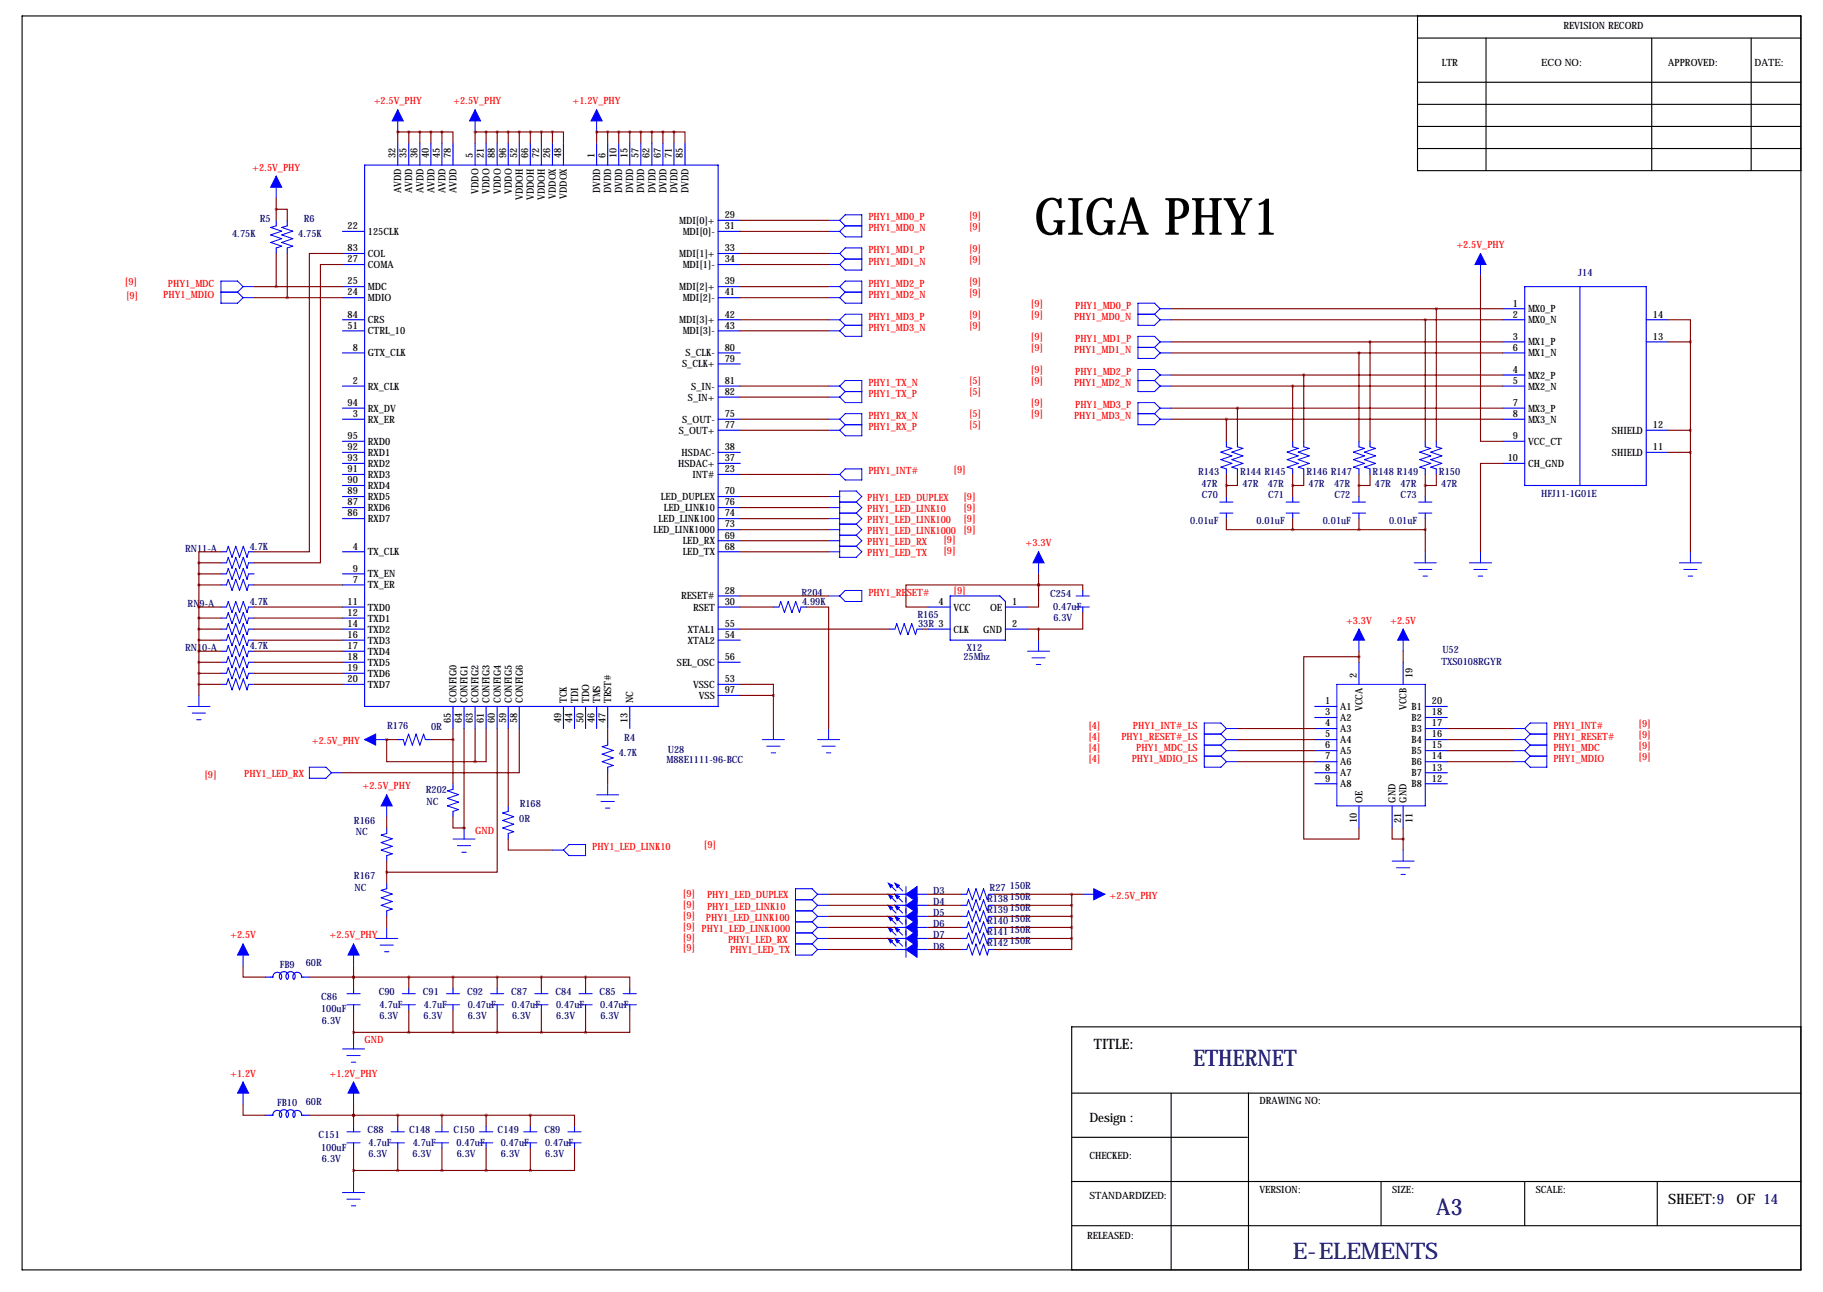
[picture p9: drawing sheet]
<svg xmlns="http://www.w3.org/2000/svg" width="419mm" height="297mm" viewBox="0 0 419 297" stroke-linecap="round" stroke-linejoin="round" font-family="sans-serif">
<g fill="none" stroke="#000" stroke-width=".25">
<path d="M5.1 3.7h408.9v288.3h-408.9zM325.9 18.9h88.1M325.9 3.7v35.5h88.1M325.9 8.7h88.1M341.6 8.7v30.5M379.7 8.7v30.5M402.6 8.7v30.5M325.9 34.1h88.1M325.9 29.1h88.1M325.9 24h88.1M414 236.1h-167.6v55.9M246.4 251.3h167.6"/>
<path d="M269.2 251.3v40.7M287 251.3v40.4M246.4 271.6h167.6M246.4 261.5h40.4M317.5 271.6v10.2M350.5 271.6v10.2M381 271.6v10.2M246.4 281.8h167.6"/>
</g>
<g fill="none" stroke="#00f" stroke-width=".25">
<path d="M83.8 38h81.3v124.4h-81.3zM91.4 32.9v5.1M94 32.9v5.1M96.5 32.9v5.1M99.1 32.9v5.1M101.6 32.9v5.1M104.1 32.9v5.1M109.2 32.9v5.1M111.8 32.9v5.1M114.3 32.9v5.1M116.8 32.9v5.1M119.4 32.9v5.1"/>
<path d="M121.9 32.9v5.1M124.5 32.9v5.1M127 32.9v5.1M129.5 32.9v5.1M137.2 32.9v5.1M139.7 32.9v5.1M142.2 32.9v5.1M144.8 32.9v5.1M147.3 32.9v5.1M149.9 32.9v5.1M152.4 32.9v5.1M154.9 32.9v5.1"/>
<path d="M157.5 32.9v5.1M63.5 50.7v1.2M63.5 57v1.3M66 50.7v1.2M66 57v1.3M78.7 53.2h5.1M78.7 58.3h5.1M165.1 53.2h5.1M165.1 58.3h5.1M165.1 50.7h5.1M78.7 60.8h5.1M78.7 73.5h5.1"/>
<path d="M78.7 76.1h5.1M78.7 65.9h5.1M78.7 68.4h5.1M165.1 60.8h5.1M165.1 73.5h5.1M165.1 76.1h5.1M165.1 65.9h5.1M165.1 68.4h5.1M345.4 73.5h5.1M345.4 71h5.1M345.4 78.6h5.1M350.5 65.9h28v45.7h-28z"/>
<path d="M363.2 65.9v45.7M378.5 73.5h5M378.5 78.6h5M78.7 81.1h5.1M78.7 88.8h5.1M78.7 93.8h5.1M78.7 96.4h5.1M165.1 81.1h5.1M165.1 88.8h5.1M165.1 96.4h5.1M165.1 83.7h5.1M165.1 91.3h5.1"/>
<path d="M165.1 98.9h5.1M345.4 81.1h5.1M345.4 88.8h5.1M345.4 93.8h5.1M345.4 96.4h5.1M345.4 86.2h5.1M378.5 98.9h5M78.7 104h5.1M78.7 106.5h5.1M78.7 109.1h5.1M78.7 114.2h5.1M78.7 116.7h5.1"/>
<path d="M78.7 119.2h5.1M78.7 101.5h5.1M78.7 111.6h5.1M165.1 104h5.1M165.1 106.5h5.1M165.1 109.1h5.1M165.1 114.2h5.1M165.1 116.7h5.1M165.1 119.2h5.1M281.9 101.5v1.2M281.9 107.8v1.3M281.9 114.2v1.2"/>
<path d="M281.9 118v1.2M284.5 101.5v1.2M284.5 107.8v1.3M297.2 101.5v1.2M297.2 107.8v1.3M297.2 114.2v1.2M297.2 118v1.2M299.7 101.5v1.2M299.7 107.8v1.3M312.4 101.5v1.2M312.4 107.8v1.3M312.4 114.2v1.2"/>
<path d="M312.4 118v1.2M315 101.5v1.2M315 107.8v1.3M327.7 101.5v1.2M327.7 107.8v1.3M327.7 114.2v1.2M327.7 118v1.2M330.2 101.5v1.2M330.2 107.8v1.3M345.4 106.5h5.1M345.4 101.5h5.1M378.5 104h5"/>
<path d="M50.8 126.9h1.3M50.8 139.6h1.3M50.8 131.9h1.3M50.8 134.5h1.3M50.8 129.4h1.3M57.1 126.9h1.3M57.1 139.6h1.3M57.1 131.9h1.3M57.1 134.5h1.3M57.1 129.4h1.3M78.7 126.9h5.1M78.7 139.6h5.1"/>
<path d="M78.7 131.9h5.1M78.7 134.5h5.1M165.1 121.8h5.1M165.1 124.3h5.1M165.1 126.9h5.1M165.1 137h5.1M165.1 139.6h5.1M177.8 139.6h1.3M184.1 139.6h1.3M213.4 139.6h5M218.4 137h11.5l1.2 1.3v8.9h-12.7zM231.1 139.6h5.1"/>
<path d="M248.9 135.7v1.3M248.9 139.6v1.2M50.8 152.3h1.3M50.8 142.1h1.3M50.8 144.6h1.3M50.8 147.2h1.3M50.8 149.7h1.3M50.8 154.8h1.3M50.8 157.3h1.3M57.1 152.3h1.3M57.1 142.1h1.3M57.1 144.6h1.3"/>
<path d="M57.1 147.2h1.3M57.1 149.7h1.3M57.1 154.8h1.3M57.1 157.3h1.3M78.7 152.3h5.1M78.7 142.1h5.1M78.7 144.6h5.1M78.7 147.2h5.1M78.7 149.7h5.1M78.7 154.8h5.1M78.7 157.3h5.1M165.1 152.3h5.1"/>
<path d="M165.1 144.6h5.1M165.1 147.2h5.1M165.1 157.3h5.1M165.1 159.9h5.1M204.5 144.6h1.2M210.8 144.6h1.3M213.4 144.6h5M231.1 144.6h5.1M312.4 152.3v5M322.6 152.3v5M91.4 170h1.3M97.8 170h1.3"/>
<path d="M104.1 162.4v5.1M106.7 162.4v5.1M109.2 162.4v5.1M111.8 162.4v5.1M114.3 162.4v5.1M116.8 162.4v5.1M119.4 162.4v5.1M129.5 162.4v5.1M132.1 162.4v5.1M134.6 162.4v5.1M137.2 162.4v5.1M139.7 162.4v5.1"/>
<path d="M139.7 170v1.3M139.7 176.4v1.3M144.8 162.4v5.1M302.3 162.4h5M302.3 165h5M302.3 167.5h5M302.3 170h5M302.3 172.6h5M302.3 175.1h5M302.3 177.7h5M327.7 162.4h5M327.7 165h5"/>
<path d="M327.7 167.5h5M327.7 170h5M327.7 172.6h5M327.7 175.1h5M327.7 177.7h5M88.9 190.4v1.2M88.9 196.7v1.3M104.1 180.2v1.3M104.1 186.5v1.3M116.8 185.3v1.2M116.8 191.6v1.3M302.3 180.2h5"/>
<path d="M312.4 185.3v5.1M320 185.3v5.1M322.6 185.3v5.1M327.7 180.2h5M88.9 203.1v1.2M88.9 209.4v1.3M205.7 205.6h2.6M205.7 208.1h2.6M205.7 210.7h2.6M205.7 213.2h2.6M205.7 215.8h2.6M205.7 218.3h2.6"/>
<path d="M210.8 205.6h2.6M210.8 208.1h2.6M210.8 210.7h2.6M210.8 213.2h2.6M210.8 215.8h2.6M210.8 218.3h2.6M221 205.6h1.2M221 208.1h1.2M221 210.7h1.2M221 213.2h1.2M221 215.8h1.2M221 218.3h1.2"/>
<path d="M227.3 205.6h1.3M227.3 208.1h1.3M227.3 210.7h1.3M227.3 213.2h1.3M227.3 215.8h1.3M227.3 218.3h1.3M61 224.6l1.7 .1a1.02 1.02 0 0 1 1.3-1.1 1.02 1.02 0 0 1 .6 1.6M64.5 225.2a1.07 1.07 0 0 1 0-1.5 1.07 1.07 0 0 1 1.5 0 1.07 1.07 0 0 1 .1 1.5 1.06 1.06 0 0 1 0-1.5 1.06 1.06 0 0 1 1.5 0 1.06 1.06 0 0 1 0 1.5M71.1 224.6l-1.8 .1a1.02 1.02 0 0 0-1.3-1.1 1.02 1.02 0 0 0-.5 1.6M81.3 227.2v1.3M81.3 231v1.3M94 227.2v1.3"/>
<path d="M94 231v1.3M104.1 227.2v1.3M104.1 231v1.3M114.3 227.2v1.3M114.3 231v1.3M124.5 227.2v1.3M124.5 231v1.3M134.6 227.2v1.3M134.6 231v1.3M144.8 227.2v1.3M144.8 231v1.3M61 256.4h1.7a1.02 1.02 0 0 1 1.3-1.1 1.02 1.02 0 0 1 .6 1.6"/>
<path d="M64.5 256.9a1.07 1.07 0 0 1 0-1.5 1.07 1.07 0 0 1 1.5 0 1.07 1.07 0 0 1 .1 1.5 1.06 1.06 0 0 1 0-1.5 1.06 1.06 0 0 1 1.5 0 1.06 1.06 0 0 1 0 1.5M71.1 256.4h-1.8a1.02 1.02 0 0 0-1.3-1.1 1.02 1.02 0 0 0-.5 1.6M81.3 258.9v1.3M91.4 258.9v1.3M101.6 258.9v1.3M111.8 258.9v1.3M121.9 258.9v1.3M132.1 258.9v1.3M81.3 262.7v1.3M91.4 262.7v1.3M101.6 262.7v1.3M111.8 262.7v1.3"/>
<path d="M121.9 262.7v1.3M132.1 262.7v1.3"/>
</g>
<g fill="none" stroke="#00f" stroke-width=".23">
<path d="M91.4 25.3v5M109.2 25.3v5M137.2 25.3v5M63.5 51.9l-1.3 .4 2.6 .8-2.6 .9 2.6 .9-2.6 .8 2.6 .9-1.3 .4M63.5 40.5v5.1M66 51.9l-1.2 .4 2.5 .8-2.5 .9 2.5 .9-2.5 .8 2.5 .9-1.3 .4M190.5 53.2h2.5M190.5 50.7h2.5M190.5 58.3h2.5M193 50.7l1.3-1.3h3.8v5.1h-3.8l-1.3-1.3M193 58.3l1.3-1.3h3.8v5.1h-3.8l-1.3-1.3M193 50.7l1.3 1.2"/>
<path d="M193 58.3l1.3 1.2M194.3 51.9h3.8M194.3 51.9l-1.3 1.3M194.3 59.5h3.8M194.3 59.5l-1.3 1.3M340.4 58.3v5.1M50.8 67.2h3.8M54.6 67.2l1.3 1.2M55.9 65.9h2.5M55.9 65.9l-1.3-1.3h-3.8v5.1h3.8l1.3-1.3M55.9 68.4h2.5M55.9 65.9l-1.3 1.3"/>
<path d="M190.5 60.8h2.5M190.5 65.9h2.5M190.5 68.4h2.5M190.5 73.5h2.5M190.5 76.1h2.5M193 65.9l1.3-1.3h3.8v5.1h-3.8l-1.3-1.3M193 73.5l1.3-1.3h3.8v5.1h-3.8l-1.3-1.2M193 65.9l1.3 1.3M193 73.5l1.3 1.3M194.3 67.2h3.8M194.3 67.2l-1.3 1.2M194.3 74.8h3.8"/>
<path d="M194.3 74.8l-1.3 1.3M261.6 72.2h3.8M261.6 79.9h3.8M265.4 72.2l1.3 1.3M265.4 79.9l1.3 1.2M266.7 71l-1.3-1.3h-3.8v5.1h3.8l1.3-1.3M266.7 73.5h2.5M266.7 78.6l-1.3-1.3h-3.8v5.1h3.8l1.3-1.3M266.7 71h2.5M266.7 71l-1.3 1.2M266.7 78.6h2.5M266.7 78.6l-1.3 1.3"/>
<path d="M190.5 88.8h2.5M190.5 96.4h2.5M190.5 91.3h2.5M190.5 98.9h2.5M193 88.8l1.3-1.3h3.8v5.1h-3.8l-1.3-1.3M193 96.4l1.3-1.3h3.8v5.1h-3.8l-1.3-1.3M193 88.8l1.3 1.2M193 96.4l1.3 1.2M194.3 90h3.8M194.3 97.6h3.8M194.3 90l-1.3 1.3M194.3 97.6l-1.3 1.3"/>
<path d="M261.6 87.5h3.8M261.6 95.1h3.8M265.4 87.5l1.3 1.3M265.4 95.1l1.3 1.3M266.7 86.2l-1.3-1.3h-3.8v5.1h3.8l1.3-1.2M266.7 93.8l-1.3-1.2h-3.8v5h3.8l1.3-1.2M266.7 81.1h2.5M266.7 86.2h2.5M266.7 86.2l-1.3 1.3M266.7 88.8h2.5M266.7 93.8h2.5M266.7 93.8l-1.3 1.3"/>
<path d="M266.7 96.4h2.5M190.5 114.2h2.5M190.5 116.7h2.5M190.5 119.2h2.5M190.5 109.1h2.5M193 118h3.8M193 115.4h3.8M194.3 107.8h3.8v2.5h-3.8l-1.3-1.2zM196.8 115.4l1.3-1.2-1.3-1.3h-3.8v15.2h3.8l1.3-1.2-1.3-1.3M196.8 115.4l1.3 1.3-1.3 1.3M196.8 118l1.3 1.2-1.3 1.3M280.4 118h3.1"/>
<path d="M280.4 115.4h3.1M281.9 102.7l1.3 .4-2.5 .8 2.5 .9-2.5 .9 2.5 .8-2.5 .9 1.2 .4M284.5 102.7l1.3 .4-2.6 .8 2.6 .9-2.6 .9 2.6 .8-2.6 .9 1.3 .4M295.7 118h3M295.7 115.4h3M297.2 102.7l1.2 .4-2.5 .8 2.5 .9-2.5 .9 2.5 .8-2.5 .9 1.3 .4M299.7 102.7l1.3 .4-2.6 .8 2.6 .9-2.6 .9 2.6 .8-2.6 .9 1.3 .4M310.9 118h3M310.9 115.4h3M312.4 102.7l1.3 .4-2.6 .8 2.6 .9-2.6 .9 2.6 .8-2.6 .9 1.3 .4M315 102.7l1.2 .4-2.5 .8 2.5 .9-2.5 .9 2.5 .8-2.5 .9 1.3 .4M326.1 118h3.1"/>
<path d="M326.1 115.4h3.1M327.7 102.7l1.2 .4-2.5 .8 2.5 .9-2.5 .9 2.5 .8-2.5 .9 1.3 .4M330.2 102.7l1.3 .4-2.6 .8 2.6 .9-2.6 .9 2.6 .8-2.6 .9 1.3 .4M52.1 139.6l.4-1.3 .8 2.5 .9-2.5 .9 2.5 .8-2.5 .9 2.5 .3-1.2M52.1 134.5l.4-1.3 .8 2.5 .9-2.5 .9 2.5 .8-2.5 .9 2.5 .3-1.2M52.1 129.4l.4-1.3 .8 2.6 .9-2.6 .9 2.6 .8-2.6 .9 2.6 .3-1.3M52.1 131.9l.4-1.2 .8 2.5 .9-2.5 .9 2.5 .8-2.5 .9 2.5 .3-1.3M52.1 126.9l.4-1.3 .8 2.5 .9-2.5 .9 2.5 .8-2.5 .9 2.5 .3-1.2M179.1 139.6l.4-1.3 .8 2.5 .9-2.5 .9 2.5 .8-2.5 .9 2.5 .3-1.2M190.5 137h2.5M190.5 121.8h2.5M190.5 124.3h2.5"/>
<path d="M190.5 126.9h2.5M193 120.5h3.8M193 123h3.8M193 125.6h3.8M194.3 135.7h3.8v2.6h-3.8l-1.3-1.3zM196.8 120.5l1.3 1.3-1.3 1.2M196.8 123l1.3 1.3-1.3 1.3M238.8 126.9v5M247.4 139.6h3M247.4 137h3M325.1 129.4h5.1M326.1 130.9h3.1"/>
<path d="M327.2 132.4h1M327.7 126.9v2.5M337.8 129.4h5.1M338.8 130.9h3.1M339.9 132.4h1M340.4 126.9v2.5M386.1 129.4h5.1M387.1 130.9h3M388.1 132.4h1M388.6 126.9v2.5M45.7 159.9v2.5M52.1 144.6l.4-1.2 .8 2.5 .9-2.5 .9 2.5 .8-2.5 .9 2.5 .3-1.3"/>
<path d="M52.1 142.1l.4-1.3 .8 2.6 .9-2.6 .9 2.6 .8-2.6 .9 2.6 .3-1.3M52.1 147.2l.4-1.3 .8 2.5 .9-2.5 .9 2.5 .8-2.5 .9 2.5 .3-1.2M52.1 152.3l.4-1.3 .8 2.5 .9-2.5 .9 2.5 .8-2.5 .9 2.5 .3-1.2M52.1 149.7l.4-1.3 .8 2.6 .9-2.6 .9 2.6 .8-2.6 .9 2.6 .3-1.3M52.1 154.8l.4-1.3 .8 2.6 .9-2.6 .9 2.6 .8-2.6 .9 2.6 .3-1.3M52.1 157.3l.4-1.2 .8 2.5 .9-2.5 .9 2.5 .8-2.5 .9 2.5 .3-1.3M205.7 144.6l.4-1.2 .9 2.5 .9-2.5 .8 2.5 .9-2.5 .9 2.5 .3-1.3M236.2 149.7h5.1M237.2 151.2h3.1M238.3 152.8h1M238.8 147.2v2.5M307.3 157.3h20.4v28h-20.4z"/>
<path d="M312.4 144.6v5.1M322.6 144.6v5.1M43.2 162.4h5.1M44.2 163.9h3M45.2 165.5h1M71.1 176.4h3.8l1.3 1.3-1.3 1.2h-3.8zM76.2 177.7h2.5M83.8 170h5.1M92.7 170l.4 1.3 .8-2.5 .9 2.5 .9-2.5 .8 2.5 .9-2.5 .4 1.2M139.7 171.3l-1.3 .4 2.6 .8-2.6 .9 2.6 .9-2.6 .8 2.6 .9-1.3 .4M175.3 170h5M176.3 171.6h3"/>
<path d="M177.3 173.1h1M177.8 167.5v2.5M188 170h5M189 171.6h3M190 173.1h1M190.5 167.5v2.5M276.9 173.8h3.8M276.9 171.3h3.8M276.9 168.8h3.8M280.7 168.8l1.2 1.2M280.7 173.8l1.2 1.3M280.7 171.3l1.2 1.3"/>
<path d="M281.9 170h2.6M281.9 167.5l-1.2-1.3h-3.8v10.2h3.8l1.2-1.3M281.9 172.6h2.6M281.9 175.1h2.6M281.9 167.5h2.6M281.9 167.5l-1.2 1.3M281.9 170l-1.2 1.3M281.9 172.6l-1.2 1.2M348 170h2.5M348 172.6h2.5M348 175.1h2.5M348 167.5h2.5"/>
<path d="M350.5 167.5l1.3-1.3h3.8v10.2h-3.8l-1.3-1.3M350.5 172.6l1.3 1.2M350.5 167.5l1.3 1.3M350.5 170l1.3 1.3M351.8 173.8h3.8M351.8 171.3h3.8M351.8 171.3l-1.3 1.3M351.8 173.8l-1.3 1.3M351.8 168.8h3.8M351.8 168.8l-1.3 1.2M88.9 191.6l-1.3 .4 2.6 .8-2.6 .9 2.6 .9-2.6 .8 2.6 .9-1.3 .4M88.9 182.7v5.1"/>
<path d="M104.1 181.5l-1.2 .3 2.5 .9-2.5 .9 2.5 .8-2.5 .9 2.5 .8-1.3 .4M104.1 192.9h5.1M105.2 194.4h3M106.2 195.9h1M106.7 190.4v2.5M116.8 186.5l-1.2 .4 2.5 .9-2.5 .8 2.5 .9-2.5 .9 2.5 .8-1.3 .4M127 195.4h2.5M130.8 194.2h3.8v2.5h-3.8l-1.3-1.3zM137.2 182.7h5M138.2 184.3h3M139.2 185.8h1M139.7 180.2v2.5"/>
<path d="M320 198h5.1M321.1 199.5h3M322.6 195.4v2.6M55.9 217v5.1M81.3 217v5.1M86.4 215.8h5M87.4 217.3h3M88.4 218.8h1M88.9 204.3l-1.3 .4 2.6 .8-2.6 .9 2.6 .9-2.6 .8 2.6 .9-1.3 .4M88.9 213.2v2.6M182.9 206.9h3.8M182.9 209.4h3.8"/>
<path d="M182.9 211.9h3.8M182.9 214.5h3.8M182.9 217h3.8M186.7 206.9l1.3 1.2M186.7 209.4l1.3 1.3M186.7 211.9l1.3 1.3M186.7 214.5l1.3 1.3M186.7 217l1.3 1.3M188 205.6h2.5M188 205.6l-1.3 1.3M188 205.6l-1.3-1.3h-3.8v15.3h3.8l1.3-1.3M188 208.1h2.5"/>
<path d="M188 208.1l-1.3 1.3M188 210.7h2.5M188 210.7l-1.3 1.2M188 213.2h2.5M188 213.2l-1.3 1.3M188 215.8h2.5M188 215.8l-1.3 1.2M188 218.3h2.5M204.5 203.3l1.5 1.5M204.5 205.9l1.5 1.5M204.5 208.4l1.5 1.5M204.5 210.9l1.5 1.6"/>
<path d="M204.5 213.5l1.5 1.5M204.5 216l1.5 1.5M206 203.3l1.5 1.5M206 205.9l1.5 1.5M206 208.4l1.5 1.5M206 210.9l1.5 1.6M206 213.5l1.5 1.5M206 216l1.5 1.5M208.3 203.8v16.3M222.2 205.6l.5-1.3 .8 2.6 .9-2.6 .8 2.6 .9-2.6 .9 2.6 .3-1.3M222.2 210.7l.5-1.3 .8 2.5 .9-2.5 .8 2.5 .9-2.5 .9 2.5 .3-1.2M222.2 215.8l.5-1.3 .8 2.5 .9-2.5 .8 2.5 .9-2.5 .9 2.5 .3-1.2"/>
<path d="M222.2 208.1l.5-1.2 .8 2.5 .9-2.5 .8 2.5 .9-2.5 .9 2.5 .3-1.3M222.2 213.2l.5-1.3 .8 2.6 .9-2.6 .8 2.6 .9-2.6 .9 2.6 .3-1.3M222.2 218.3l.5-1.3 .8 2.6 .9-2.6 .8 2.6 .9-2.6 .9 2.6 .3-1.3M248.9 205.6h5.1M322.1 201h1M79.8 231h3M79.8 228.5h3M81.3 238.6v2.6M92.5 231h3M92.5 228.5h3M102.6 231h3.1M102.6 228.5h3.1"/>
<path d="M112.8 231h3M112.8 228.5h3M122.9 231h3.1M122.9 228.5h3.1M133.1 231h3M133.1 228.5h3M143.3 231h3M143.3 228.5h3M55.9 248.8v5.1M78.7 241.2h5.1M79.8 242.7h3M80.8 244.2h1"/>
<path d="M81.3 248.8v5.1M78.7 274.2h5.1M79.8 262.7h3M79.8 260.2h3M79.8 275.7h3M80.8 277.2h1M81.3 271.6v2.6M89.9 262.7h3.1M89.9 260.2h3.1M100.1 262.7h3M100.1 260.2h3M110.2 262.7h3.1"/>
<path d="M110.2 260.2h3.1M120.4 262.7h3M120.4 260.2h3M130.6 262.7h3M130.6 260.2h3"/>
</g>
<g fill="#00f" stroke="#00f" stroke-width=".23">
<path d="M208.3 205.6l2.5-1.8v3.6z"/>
<path d="M204.2 203.1l1 .5-.5 .5z"/>
<path d="M205.7 203.1l1.1 .5-.6 .5z"/>
<path d="M208.3 208.1l2.5-1.7v3.5z"/>
<path d="M204.2 205.6l1 .5-.5 .5z"/>
<path d="M205.7 205.6l1.1 .5-.6 .5z"/>
<path d="M208.3 210.7l2.5-1.8v3.6z"/>
<path d="M204.2 208.1l1 .5-.5 .6z"/>
<path d="M205.7 208.1l1.1 .5-.6 .6z"/>
<path d="M208.3 213.2l2.5-1.8v3.6z"/>
<path d="M204.2 210.7l1 .5-.5 .5z"/>
<path d="M205.7 210.7l1.1 .5-.6 .5z"/>
<path d="M208.3 215.8l2.5-1.8v3.5z"/>
<path d="M204.2 213.2l1 .5-.5 .5z"/>
<path d="M205.7 213.2l1.1 .5-.6 .5z"/>
<path d="M208.3 218.3l2.5-1.8v3.6z"/>
<path d="M204.2 215.8l1 .5-.5 .5z"/>
<path d="M205.7 215.8l1.1 .5-.6 .5z"/>
<path d="M91.4 25.3l1.3 2.5h-2.5z"/>
<path d="M137.2 25.3l1.2 2.5h-2.5z"/>
<path d="M109.2 25.3l1.3 2.5h-2.6z"/>
<path d="M63.5 40.5l1.3 2.5h-2.6z"/>
<path d="M251.5 204.3l2.5 1.3-2.5 1.3z"/>
<path d="M83.8 170l2.6-1.2v2.5z"/>
<path d="M340.4 58.3l1.2 2.5h-2.5z"/>
<path d="M238.8 126.9l1.2 2.5h-2.5z"/>
<path d="M81.3 217l1.2 2.6h-2.5z"/>
<path d="M55.9 217l1.2 2.6h-2.5z"/>
<path d="M81.3 248.8l1.2 2.5h-2.5z"/>
<path d="M55.9 248.8l1.2 2.5h-2.5z"/>
<path d="M88.9 182.7l1.3 2.6h-2.6z"/>
<path d="M322.6 144.6l1.2 2.6h-2.5z"/>
<path d="M312.4 144.6l1.3 2.6h-2.6z"/>
</g>
<g fill="none" stroke="#800000" stroke-width=".25">
<path d="M91.4 30.3h.1M91.4 30.3v2.6M91.4 30.3h10.2M94 30.3v2.6M96.5 30.3v2.6M99.1 30.3v2.6M101.6 30.3h2.5v2.6M101.6 30.3v2.6M109.2 30.3h.1M109.2 30.3h17.8M109.2 30.3v2.6M111.8 30.3v2.6"/>
<path d="M114.3 30.3v2.6M116.8 30.3v2.6M119.4 30.3v2.6M121.9 30.3v2.6M124.5 30.3v2.6M127 30.3h2.5v2.6M127 30.3v2.6M137.2 30.3h.1M137.2 30.3h17.7M137.2 30.3v2.6M139.7 30.3v2.6M142.2 30.3v2.6"/>
<path d="M144.8 30.3v2.6M147.3 30.3v2.6M149.9 30.3v2.6M152.4 30.3v2.6M154.9 30.3h2.6v2.6M154.9 30.3v2.6M63.5 48.1h2.5v2.6M63.5 45.6v5.1M63.5 58.3v7.6M66 58.3v10.1M78.7 58.3h-7.6v68.6h-12.7M170.2 50.7h20.3"/>
<path d="M170.2 53.2h20.3M170.2 58.3h20.3M58.4 65.9h20.3M58.4 68.4h20.3M78.7 60.8h-5v68.6h-15.3M170.2 65.9h20.3M170.2 68.4h20.3M170.2 73.5h20.3M170.2 60.8h20.3M170.2 76.1h20.3M269.2 71h76.2M269.2 73.5h76.2"/>
<path d="M269.2 78.6h76.2M315 78.6v22.9M327.7 73.5v28M330.2 71v30.5M340.4 63.4v38.1h5M383.5 73.5h5.1v5.1M383.5 78.6h5.1M388.6 78.6v48.3M170.2 88.8h20.3M170.2 96.4h20.3M170.2 98.9h20.3M170.2 91.3h20.3"/>
<path d="M269.2 81.1h76.2M269.2 86.2h76.2M269.2 88.8h76.2M269.2 93.8h76.2M269.2 96.4h76.2M281.9 96.4v5.1M284.5 93.8v7.7M297.2 88.8v12.7M299.7 86.2v15.3M312.4 81.1v20.4M383.5 98.9h5.1M170.2 114.2h20.3"/>
<path d="M170.2 116.7h20.3M170.2 119.2h20.3M170.2 109.1h20.3M281.9 119.2v2.6h15.3M281.9 109.1v5.1M284.5 109.1v2.5h-2.6M297.2 109.1v5.1M297.2 119.2v2.6M299.7 109.1v2.5h-2.5M312.4 109.1v5.1M312.4 119.2v2.6M315 109.1v2.5h-2.6"/>
<path d="M327.7 109.1v5.1M327.7 119.2v7.7M330.2 109.1v2.5h-2.5M345.4 106.5h-5v20.4M383.5 104h5.1M45.7 139.6h5.1M45.7 129.4v30.5M45.7 134.5h5.1M45.7 129.4h5.1M45.7 131.9h5.1M50.8 126.9h-5.1v2.5M58.4 139.6h20.3"/>
<path d="M58.4 134.5h20.3M170.2 121.8h20.3M170.2 124.3h20.3M170.2 126.9h20.3M170.2 139.6h7.6M170.2 137h20.3M185.4 139.6h5.1v27.9M238.8 134.5h-30.5v5.1h5.1M238.8 134.5h.1M238.8 134.5v5.1h-2.6M238.8 134.5h10.1v1.2M238.8 131.9v2.6"/>
<path d="M297.2 121.8h30.5M45.7 144.6h5.1M45.7 154.8h5.1M45.7 152.3h5.1M45.7 149.7h5.1M45.7 147.2h5.1M45.7 142.1h5.1M45.7 157.3h5.1M58.4 144.6h20.3M58.4 154.8h20.3M58.4 152.3h20.3M58.4 149.7h20.3"/>
<path d="M58.4 147.2h20.3M58.4 142.1h20.3M58.4 157.3h20.3M170.2 157.3h7.6v2.6M170.2 159.9h7.6M170.2 144.6h34.3M177.8 159.9v7.6M212.1 144.6h1.3M236.2 144.6h2.6M238.8 144.6v2.6M248.9 140.8v3.8h-10.1M312.4 151h-12.7v41.9h12.7v-2.5"/>
<path d="M312.4 149.7v2.6M322.6 149.7v2.6M88.9 170v5.1h20.3M88.9 170h.1M88.9 170h2.5M99.1 170h5M104.1 167.5v12.7M106.7 167.5v22.9M109.2 167.5v7.6M111.8 167.5v7.6h-2.6M114.3 167.5v33h-25.4M116.8 167.5v17.8"/>
<path d="M119.4 167.5v10.2h-40.7M139.7 167.5v2.5M139.7 177.7v2.5M284.5 170h17.8M284.5 172.6h17.8M284.5 175.1h17.8M284.5 167.5h17.8M332.7 170h15.3M332.7 172.6h15.3M332.7 175.1h15.3M332.7 167.5h15.3M88.9 187.8v2.6"/>
<path d="M88.9 198v5.1M104.1 187.8v2.6h2.6M106.7 190.4h.1M116.8 192.9v2.5h10.2M320 190.4v2.5h2.6M322.6 190.4v5M88.9 210.7v2.5M190.5 205.6h15.2M190.5 210.7h15.2M190.5 215.8h15.2M190.5 213.2h15.2M190.5 208.1h15.2"/>
<path d="M190.5 218.3h15.2M213.4 205.6h7.6M213.4 210.7h7.6M213.4 215.8h7.6M213.4 213.2h7.6M213.4 208.1h7.6M213.4 218.3h7.6M228.6 205.6h20.3M228.6 210.7h17.8M228.6 215.8h17.8M228.6 213.2h17.8M228.6 208.1h17.8"/>
<path d="M246.4 215.8v2.5h-17.8M246.4 205.6v10.2M55.9 222.1v2.5h5.1M71.1 224.6h63.5M81.3 224.6h.1M81.3 222.1v5.1M81.3 232.3v6.3M81.3 237.3h53.3M94 224.6v2.6M94 232.3v5M104.1 224.6v2.6M104.1 232.3v5"/>
<path d="M114.3 224.6v2.6M114.3 232.3v5M124.5 224.6v2.6M124.5 232.3v5M134.6 224.6h10.2v2.6M134.6 224.6v2.6M134.6 232.3v5M144.8 232.3v5h-10.2M55.9 253.9v2.5h5.1M71.1 256.4h50.8M81.3 256.4h.1M81.3 253.9v5"/>
<path d="M91.4 256.4v2.5M101.6 256.4v2.5M111.8 256.4v2.5M121.9 256.4h10.2v2.5M121.9 256.4v2.5M81.3 264v7.6M81.3 269.1h40.6M91.4 264v5.1M101.6 264v5.1M111.8 264v5.1M121.9 264v5.1M132.1 264v5.1h-10.2"/>
</g>
<path d="M99 30.3a.05 .05 0 0 0 .1 0 .05 .05 0 0 0-.1 0zM91.4 30.3a.05 .05 0 0 0 .1 0 .05 .05 0 0 0-.1 0zM154.9 30.3a.05 .05 0 0 0 .1 0 .05 .05 0 0 0-.1 0zM149.8 30.3a.05 .05 0 0 0 .1 0 .05 .05 0 0 0-.1 0zM142.2 30.3a.05 .05 0 0 0 .1 0 .05 .05 0 0 0-.1 0zM137.1 30.3a.05 .05 0 0 0 .1 0 .05 .05 0 0 0-.1 0zM111.7 30.3a.05 .05 0 0 0 .1 0 .05 .05 0 0 0-.1 0zM116.8 30.3a.05 .05 0 0 0 .1 0 .05 .05 0 0 0-.1 0zM124.4 30.3a.05 .05 0 0 0 .1 0 .05 .05 0 0 0-.1 0zM66 68.4a.05 .05 0 0 0 .1 0 .05 .05 0 0 0-.1 0zM281.9 96.4a.05 .05 0 0 0 .1 0 .05 .05 0 0 0-.1 0zM281.9 111.6a.05 .05 0 0 0 .1 0 .05 .05 0 0 0-.1 0zM327.6 111.6a.05 .05 0 0 0 .1 0 .05 .05 0 0 0-.1 0zM314.9 78.6a.05 .05 0 0 0 .1 0 .05 .05 0 0 0-.1 0zM327.6 73.5a.05 .05 0 0 0 .1 0 .05 .05 0 0 0-.1 0zM327.6 121.8a.05 .05 0 0 0 .1 0 .05 .05 0 0 0-.1 0zM238.7 134.5a.05 .05 0 0 0 .1 0 .05 .05 0 0 0-.1 0zM104.1 224.6a.05 .05 0 0 0 .1 0 .05 .05 0 0 0-.1 0zM124.4 224.6a.05 .05 0 0 0 .1 0 .05 .05 0 0 0-.1 0zM104.1 237.3a.05 .05 0 0 0 .1 0 .05 .05 0 0 0-.1 0zM124.4 237.3a.05 .05 0 0 0 .1 0 .05 .05 0 0 0-.1 0zM91.4 256.4a.05 .05 0 0 0 .1 0 .05 .05 0 0 0-.1 0zM111.7 256.4a.05 .05 0 0 0 .1 0 .05 .05 0 0 0-.1 0zM91.4 269.1a.05 .05 0 0 0 .1 0 .05 .05 0 0 0-.1 0zM111.7 269.1a.05 .05 0 0 0 .1 0 .05 .05 0 0 0-.1 0zM238.7 134.5a.05 .05 0 0 0 .1 0 .05 .05 0 0 0-.1 0zM238.7 144.6a.05 .05 0 0 0 .1 0 .05 .05 0 0 0-.1 0zM104.1 170a.05 .05 0 0 0 .1 0 .05 .05 0 0 0-.1 0z" fill="#800000" stroke="#800000" stroke-width=".63"/>
<text font-size="11.9" x="237.7" y="54">GIGA PHY1</text>
<g font-size="5.3" fill="#000080">
<text x="274.3" y="245">ETHERNET</text>
<text x="330.2" y="279.3">A3</text>
<text x="297.2" y="289.4">E-ELEMENTS</text>
</g>
<g font-size="3.3">
<text x="251.5" y="241.2">TITLE:</text>
<text x="383.5" y="276.7">SHEET:9</text>
<text x="399.2" y="276.7">OF 14</text>
</g>
<text font-size="3" x="250.4" y="257.9">Design :</text>
<g font-size="2.3">
<text x="359.4" y="6.7">REVISION RECORD</text>
<text x="331.5" y="15.1">LTR</text>
<text x="354.3" y="15.1">ECO NO:</text>
<text x="383.5" y="15.1">APPROVED:</text>
<text x="403.4" y="15.1">DATE:</text>
<text x="90.9" y="36.4" transform="rotate(-90 90.9 36.4)">32</text>
<text x="93.5" y="36.4" transform="rotate(-90 93.5 36.4)">35</text>
<text x="96" y="36.4" transform="rotate(-90 96 36.4)">36</text>
<text x="98.6" y="36.4" transform="rotate(-90 98.6 36.4)">40</text>
<text x="101.1" y="36.4" transform="rotate(-90 101.1 36.4)">45</text>
<text x="103.6" y="36.4" transform="rotate(-90 103.6 36.4)">78</text>
<text x="108.7" y="36.4" transform="rotate(-90 108.7 36.4)">5</text>
<text x="111.3" y="36.4" transform="rotate(-90 111.3 36.4)">21</text>
<text x="113.8" y="36.4" transform="rotate(-90 113.8 36.4)">88</text>
<text x="116.3" y="36.4" transform="rotate(-90 116.3 36.4)">96</text>
<text x="118.9" y="36.4" transform="rotate(-90 118.9 36.4)">52</text>
<text x="121.4" y="36.4" transform="rotate(-90 121.4 36.4)">66</text>
<text x="124" y="36.4" transform="rotate(-90 124 36.4)">72</text>
<text x="126.5" y="36.4" transform="rotate(-90 126.5 36.4)">26</text>
<text x="129" y="36.4" transform="rotate(-90 129 36.4)">48</text>
<text x="136.7" y="36.4" transform="rotate(-90 136.7 36.4)">1</text>
<text x="139.2" y="36.4" transform="rotate(-90 139.2 36.4)">6</text>
<text x="141.7" y="36.4" transform="rotate(-90 141.7 36.4)">10</text>
<text x="144.3" y="36.4" transform="rotate(-90 144.3 36.4)">15</text>
<text x="146.8" y="36.4" transform="rotate(-90 146.8 36.4)">57</text>
<text x="149.4" y="36.4" transform="rotate(-90 149.4 36.4)">62</text>
<text x="151.9" y="36.4" transform="rotate(-90 151.9 36.4)">67</text>
<text x="154.4" y="36.4" transform="rotate(-90 154.4 36.4)">71</text>
<text x="157" y="36.4" transform="rotate(-90 157 36.4)">85</text>
<text x="92.2" y="44.4" transform="rotate(-90 92.2 44.4)">AVDD</text>
<text x="94.8" y="44.4" transform="rotate(-90 94.8 44.4)">AVDD</text>
<text x="97.3" y="44.4" transform="rotate(-90 97.3 44.4)">AVDD</text>
<text x="99.9" y="44.4" transform="rotate(-90 99.9 44.4)">AVDD</text>
<text x="102.4" y="44.4" transform="rotate(-90 102.4 44.4)">AVDD</text>
<text x="104.9" y="44.4" transform="rotate(-90 104.9 44.4)">AVDD</text>
<text x="110" y="44.5" transform="rotate(-90 110 44.5)">VDDO</text>
<text x="112.6" y="44.5" transform="rotate(-90 112.6 44.5)">VDDO</text>
<text x="115.1" y="44.5" transform="rotate(-90 115.1 44.5)">VDDO</text>
<text x="117.6" y="44.5" transform="rotate(-90 117.6 44.5)">VDDO</text>
<text x="120.2" y="46" transform="rotate(-90 120.2 46)">VDDOH</text>
<text x="122.7" y="46" transform="rotate(-90 122.7 46)">VDDOH</text>
<text x="125.3" y="46" transform="rotate(-90 125.3 46)">VDDOH</text>
<text x="127.8" y="45.7" transform="rotate(-90 127.8 45.7)">VDDOX</text>
<text x="130.3" y="45.7" transform="rotate(-90 130.3 45.7)">VDDOX</text>
<text x="138" y="44.4" transform="rotate(-90 138 44.4)">DVDD</text>
<text x="140.5" y="44.4" transform="rotate(-90 140.5 44.4)">DVDD</text>
<text x="143" y="44.4" transform="rotate(-90 143 44.4)">DVDD</text>
<text x="145.6" y="44.4" transform="rotate(-90 145.6 44.4)">DVDD</text>
<text x="148.1" y="44.4" transform="rotate(-90 148.1 44.4)">DVDD</text>
<text x="150.7" y="44.4" transform="rotate(-90 150.7 44.4)">DVDD</text>
<text x="153.2" y="44.4" transform="rotate(-90 153.2 44.4)">DVDD</text>
<text x="155.7" y="44.4" transform="rotate(-90 155.7 44.4)">DVDD</text>
<text x="158.3" y="44.4" transform="rotate(-90 158.3 44.4)">DVDD</text>
<text x="79.9" y="52.7">22</text>
<text x="156.2" y="51.5">MDI[0]+</text>
<text x="166.6" y="52.7">31</text>
<text x="166.6" y="50.2">29</text>
<text x="79.9" y="57.8">83</text>
<text x="84.6" y="54">125CLK</text>
<text x="84.6" y="59.1">COL</text>
<text x="156.2" y="59.1">MDI[1]+</text>
<text x="157" y="54">MDI[0]-</text>
<text x="166.6" y="57.8">33</text>
<text x="79.9" y="60.3">27</text>
<text x="79.9" y="65.4">25</text>
<text x="84.6" y="61.6">COMA</text>
<text x="157" y="61.6">MDI[1]-</text>
<text x="166.6" y="60.3">34</text>
<text x="166.6" y="65.4">39</text>
<text x="79.9" y="67.9">24</text>
<text x="84.6" y="66.7">MDC</text>
<text x="84.6" y="69.2">MDIO</text>
<text x="156.2" y="66.7">MDI[2]+</text>
<text x="157" y="69.2">MDI[2]-</text>
<text x="166.6" y="67.9">41</text>
<text x="347.8" y="70.5">1</text>
<text x="351.3" y="71.8">MX0_P</text>
<text x="79.9" y="73">84</text>
<text x="79.9" y="75.6">51</text>
<text x="84.6" y="74.3">CRS</text>
<text x="84.6" y="76.9">CTRL_10</text>
<text x="156.2" y="74.3">MDI[3]+</text>
<text x="157" y="76.9">MDI[3]-</text>
<text x="166.6" y="75.6">43</text>
<text x="166.6" y="73">42</text>
<text x="347.8" y="73">2</text>
<text x="351.3" y="74.3">MX0_N</text>
<text x="380" y="73">14</text>
<text x="81.1" y="80.6">8</text>
<text x="84.6" y="81.9">GTX_CLK</text>
<text x="157.6" y="81.9">S_CLK-</text>
<text x="166.6" y="80.6">80</text>
<text x="166.6" y="83.2">79</text>
<text x="347.8" y="80.6">6</text>
<text x="347.8" y="78.1">3</text>
<text x="351.3" y="81.9">MX1_N</text>
<text x="351.3" y="79.4">MX1_P</text>
<text x="380" y="78.1">13</text>
<text x="81.1" y="88.3">2</text>
<text x="84.6" y="89.6">RX_CLK</text>
<text x="156.8" y="84.5">S_CLK+</text>
<text x="158.9" y="89.6">S_IN-</text>
<text x="166.6" y="88.3">81</text>
<text x="347.8" y="88.3">5</text>
<text x="347.8" y="85.7">4</text>
<text x="351.3" y="89.6">MX2_N</text>
<text x="351.3" y="87">MX2_P</text>
<text x="79.9" y="93.3">94</text>
<text x="81.1" y="95.9">3</text>
<text x="84.6" y="94.6">RX_DV</text>
<text x="158.1" y="92.1">S_IN+</text>
<text x="166.6" y="90.8">82</text>
<text x="166.6" y="95.9">75</text>
<text x="347.8" y="95.9">8</text>
<text x="347.8" y="93.3">7</text>
<text x="351.3" y="94.6">MX3_P</text>
<text x="79.9" y="101">95</text>
<text x="84.6" y="97.2">RX_ER</text>
<text x="156" y="99.7">S_OUT+</text>
<text x="156.8" y="97.2">S_OUT-</text>
<text x="166.6" y="98.4">77</text>
<text x="347.8" y="101">9</text>
<text x="351.3" y="97.2">MX3_N</text>
<text x="370.6" y="99.7">SHIELD</text>
<text x="380" y="98.4">12</text>
<text x="79.9" y="103.5">92</text>
<text x="79.9" y="106">93</text>
<text x="84.6" y="102.3">RXD0</text>
<text x="84.6" y="104.8">RXD1</text>
<text x="84.6" y="107.3">RXD2</text>
<text x="155.9" y="107.3">HSDAC+</text>
<text x="156.7" y="104.8">HSDAC-</text>
<text x="166.6" y="103.5">38</text>
<text x="166.6" y="106">37</text>
<text x="346.6" y="106">10</text>
<text x="351.3" y="107.3">CH_GND</text>
<text x="351.3" y="102.3">VCC_CT</text>
<text x="370.6" y="104.8">SHIELD</text>
<text x="380" y="103.5">11</text>
<text x="79.9" y="108.6">91</text>
<text x="79.9" y="111.1">90</text>
<text x="79.9" y="113.7">89</text>
<text x="84.6" y="109.9">RXD3</text>
<text x="84.6" y="112.4">RXD4</text>
<text x="159.2" y="109.9">INT#</text>
<text x="166.6" y="108.6">23</text>
<text x="166.6" y="113.7">70</text>
<text x="79.9" y="116.2">87</text>
<text x="79.9" y="118.7">86</text>
<text x="84.6" y="115">RXD5</text>
<text x="84.6" y="117.5">RXD6</text>
<text x="152" y="115">LED_DUPLEX</text>
<text x="152.6" y="117.5">LED_LINK10</text>
<text x="166.6" y="116.2">76</text>
<text x="166.6" y="118.7">74</text>
<text x="84.6" y="120">RXD7</text>
<text x="150.2" y="122.6">LED_LINK1000</text>
<text x="151.4" y="120">LED_LINK100</text>
<text x="157" y="125.1">LED_RX</text>
<text x="166.6" y="121.3">73</text>
<text x="166.6" y="123.8">69</text>
<text x="81.1" y="126.4">4</text>
<text x="81.1" y="131.4">9</text>
<text x="84.6" y="127.7">TX_CLK</text>
<text x="157" y="127.7">LED_TX</text>
<text x="166.6" y="126.4">68</text>
<text x="81.1" y="134">7</text>
<text x="84.6" y="132.7">TX_EN</text>
<text x="84.6" y="135.3">TX_ER</text>
<text x="156.6" y="137.8">RESET#</text>
<text x="166.6" y="136.5">28</text>
<text x="79.9" y="139.1">11</text>
<text x="79.9" y="141.6">12</text>
<text x="84.6" y="140.4">TXD0</text>
<text x="84.6" y="142.9">TXD1</text>
<text x="159.3" y="140.4">RSET</text>
<text x="166.6" y="139.1">30</text>
<text x="215.7" y="139.1">4</text>
<text x="219.2" y="140.4">VCC</text>
<text x="227.6" y="140.4">OE</text>
<text x="232.7" y="139.1">1</text>
<text x="79.9" y="144.1">14</text>
<text x="79.9" y="146.7">16</text>
<text x="79.9" y="149.2">17</text>
<text x="84.6" y="145.4">TXD2</text>
<text x="84.6" y="148">TXD3</text>
<text x="158.1" y="145.4">XTAL1</text>
<text x="158.1" y="148">XTAL2</text>
<text x="166.6" y="144.1">55</text>
<text x="166.6" y="146.7">54</text>
<text x="219.2" y="145.4">CLK</text>
<text x="226" y="145.4">GND</text>
<text x="232.7" y="144.1">2</text>
<text x="79.9" y="151.8">18</text>
<text x="79.9" y="154.3">19</text>
<text x="84.6" y="150.5">TXD4</text>
<text x="84.6" y="153.1">TXD5</text>
<text x="84.6" y="155.6">TXD6</text>
<text x="155.6" y="153.1">SEL_OSC</text>
<text x="166.6" y="151.8">56</text>
<text x="311.9" y="155.8" transform="rotate(-90 311.9 155.8)">2</text>
<text x="324.7" y="155.8" transform="rotate(-90 324.7 155.8)">19</text>
<text x="79.9" y="156.8">20</text>
<text x="84.6" y="158.1">TXD7</text>
<text x="104.9" y="161.7" transform="rotate(-90 104.9 161.7)">CONFIG0</text>
<text x="107.5" y="161.7" transform="rotate(-90 107.5 161.7)">CONFIG1</text>
<text x="110" y="161.7" transform="rotate(-90 110 161.7)">CONFIG2</text>
<text x="112.6" y="161.7" transform="rotate(-90 112.6 161.7)">CONFIG3</text>
<text x="115.1" y="161.7" transform="rotate(-90 115.1 161.7)">CONFIG4</text>
<text x="117.6" y="161.7" transform="rotate(-90 117.6 161.7)">CONFIG5</text>
<text x="120.2" y="161.7" transform="rotate(-90 120.2 161.7)">CONFIG6</text>
<text x="130.3" y="161.7" transform="rotate(-90 130.3 161.7)">TCK</text>
<text x="132.9" y="161.7" transform="rotate(-90 132.9 161.7)">TDI</text>
<text x="135.4" y="161.7" transform="rotate(-90 135.4 161.7)">TDO</text>
<text x="138" y="161.7" transform="rotate(-90 138 161.7)">TMS</text>
<text x="140.5" y="161.7" transform="rotate(-90 140.5 161.7)">TRST#</text>
<text x="145.6" y="161.7" transform="rotate(-90 145.6 161.7)">NC</text>
<text x="159.3" y="158.1">VSSC</text>
<text x="160.6" y="160.7">VSS</text>
<text x="166.6" y="156.8">53</text>
<text x="166.6" y="159.4">97</text>
<text x="304.6" y="161.9">1</text>
<text x="329.2" y="161.9">20</text>
<text x="103.6" y="166.3" transform="rotate(-90 103.6 166.3)">65</text>
<text x="106.2" y="166.3" transform="rotate(-90 106.2 166.3)">64</text>
<text x="108.7" y="166.3" transform="rotate(-90 108.7 166.3)">63</text>
<text x="111.3" y="166.3" transform="rotate(-90 111.3 166.3)">61</text>
<text x="113.8" y="166.3" transform="rotate(-90 113.8 166.3)">60</text>
<text x="116.3" y="166.3" transform="rotate(-90 116.3 166.3)">59</text>
<text x="118.9" y="166.3" transform="rotate(-90 118.9 166.3)">58</text>
<text x="129" y="166.3" transform="rotate(-90 129 166.3)">49</text>
<text x="131.6" y="166.3" transform="rotate(-90 131.6 166.3)">44</text>
<text x="134.1" y="166.3" transform="rotate(-90 134.1 166.3)">50</text>
<text x="136.7" y="166.3" transform="rotate(-90 136.7 166.3)">46</text>
<text x="139.2" y="166.3" transform="rotate(-90 139.2 166.3)">47</text>
<text x="144.3" y="166.3" transform="rotate(-90 144.3 166.3)">13</text>
<text x="304.6" y="164.5">3</text>
<text x="304.6" y="167">4</text>
<text x="308.1" y="163.2">A1</text>
<text x="308.1" y="165.8">A2</text>
<text x="313.2" y="163.5" transform="rotate(-90 313.2 163.5)">VCCA</text>
<text x="323.4" y="163.2" transform="rotate(-90 323.4 163.2)">VCCB</text>
<text x="324.5" y="163.2">B1</text>
<text x="324.5" y="165.8">B2</text>
<text x="329.2" y="164.5">18</text>
<text x="329.2" y="167">17</text>
<text x="304.6" y="169.5">5</text>
<text x="304.6" y="172.1">6</text>
<text x="308.1" y="168.3">A3</text>
<text x="308.1" y="170.8">A4</text>
<text x="308.1" y="173.4">A5</text>
<text x="324.5" y="168.3">B3</text>
<text x="324.5" y="170.8">B4</text>
<text x="324.5" y="173.4">B5</text>
<text x="329.2" y="169.5">16</text>
<text x="329.2" y="172.1">15</text>
<text x="304.6" y="174.6">7</text>
<text x="304.6" y="177.2">8</text>
<text x="304.6" y="179.7">9</text>
<text x="308.1" y="175.9">A6</text>
<text x="308.1" y="178.5">A7</text>
<text x="324.5" y="175.9">B6</text>
<text x="324.5" y="178.5">B7</text>
<text x="329.2" y="174.6">14</text>
<text x="329.2" y="177.2">13</text>
<text x="329.2" y="179.7">12</text>
<text x="308.1" y="181">A8</text>
<text x="313.2" y="184.5" transform="rotate(-90 313.2 184.5)">OE</text>
<text x="320.8" y="184.5" transform="rotate(-90 320.8 184.5)">GND</text>
<text x="323.4" y="184.5" transform="rotate(-90 323.4 184.5)">GND</text>
<text x="324.5" y="181">B8</text>
<text x="311.9" y="189.2" transform="rotate(-90 311.9 189.2)">10</text>
<text x="322.2" y="189.2" transform="rotate(-90 322.2 189.2)">21</text>
<text x="324.7" y="189.2" transform="rotate(-90 324.7 189.2)">11</text>
<text x="289.6" y="253.9">DRAWING NO:</text>
<text x="250.4" y="266.6">CHECKED:</text>
<text x="250.4" y="275.7">STANDARDIZED:</text>
<text x="289.6" y="274.2">VERSION:</text>
<text x="320" y="274.2">SIZE:</text>
<text x="353.1" y="274.2">SCALE:</text>
<text x="249.9" y="284.8">RELEASED:</text>
</g>
<g font-size="2.3" fill="#f00">
<text x="85.9" y="24">+2.5V_PHY</text>
<text x="104.2" y="24">+2.5V_PHY</text>
<text x="131.6" y="24">+1.2V_PHY</text>
<text x="58" y="39.2">+2.5V_PHY</text>
<text x="199.6" y="53.2">PHY1_MD0_N</text>
<text x="199.6" y="50.7">PHY1_MD0_P</text>
<text x="222.8" y="52.8">[9]</text>
<text x="222.8" y="50.2">[9]</text>
<text x="199.6" y="58.3">PHY1_MD1_P</text>
<text x="222.8" y="57.9">[9]</text>
<text x="334.8" y="57">+2.5V_PHY</text>
<text x="28.7" y="65.5">[9]</text>
<text x="38.6" y="65.9">PHY1_MDC</text>
<text x="199.6" y="60.8">PHY1_MD1_N</text>
<text x="199.6" y="65.9">PHY1_MD2_P</text>
<text x="222.8" y="60.4">[9]</text>
<text x="222.8" y="65.5">[9]</text>
<text x="29" y="68.8">[9]</text>
<text x="37.5" y="68.4">PHY1_MDIO</text>
<text x="199.6" y="68.4">PHY1_MD2_N</text>
<text x="222.8" y="68">[9]</text>
<text x="237" y="70.6">[9]</text>
<text x="247.2" y="71">PHY1_MD0_P</text>
<text x="199.6" y="73.5">PHY1_MD3_P</text>
<text x="199.6" y="76.1">PHY1_MD3_N</text>
<text x="222.8" y="73.1">[9]</text>
<text x="222.8" y="75.6">[9]</text>
<text x="237" y="73.1">[9]</text>
<text x="246.9" y="73.5">PHY1_MD0_N</text>
<text x="237" y="78.2">[9]</text>
<text x="237" y="80.7">[9]</text>
<text x="246.9" y="81.1">PHY1_MD1_N</text>
<text x="247.2" y="78.6">PHY1_MD1_P</text>
<text x="199.6" y="88.8">PHY1_TX_N</text>
<text x="222.8" y="88.3">[5]</text>
<text x="237" y="85.8">[9]</text>
<text x="237" y="88.3">[9]</text>
<text x="246.9" y="88.8">PHY1_MD2_N</text>
<text x="247.2" y="86.2">PHY1_MD2_P</text>
<text x="199.6" y="91.3">PHY1_TX_P</text>
<text x="222.8" y="90.9">[5]</text>
<text x="222.8" y="96">[5]</text>
<text x="237" y="93.4">[9]</text>
<text x="237" y="96">[9]</text>
<text x="247.2" y="93.8">PHY1_MD3_P</text>
<text x="199.6" y="96.4">PHY1_RX_N</text>
<text x="199.6" y="98.9">PHY1_RX_P</text>
<text x="222.8" y="98.5">[5]</text>
<text x="246.9" y="96.4">PHY1_MD3_N</text>
<text x="199.6" y="109.1">PHY1_INT#</text>
<text x="219.2" y="108.7">[9]</text>
<text x="199.4" y="115.2">PHY1_LED_DUPLEX</text>
<text x="199.4" y="117.7">PHY1_LED_LINK10</text>
<text x="221.5" y="115">[9]</text>
<text x="221.5" y="117.5">[9]</text>
<text x="199.4" y="120.3">PHY1_LED_LINK100</text>
<text x="199.4" y="122.8">PHY1_LED_LINK1000 [9]</text>
<text x="199.4" y="125.3">PHY1_LED_RX</text>
<text x="216.9" y="124.9">[9]</text>
<text x="221.5" y="120.1">[9]</text>
<text x="235.8" y="125.6">+3.3V</text>
<text x="199.4" y="127.9">PHY1_LED_TX</text>
<text x="216.9" y="127.5">[9]</text>
<text x="199.6" y="137">PHY1_RESET#</text>
<text x="219.2" y="136.6">[9]</text>
<text x="309.5" y="143.4">+3.3V</text>
<text x="319.6" y="143.4">+2.5V</text>
<text x="250.2" y="167.6">[4]</text>
<text x="260.4" y="167.5">PHY1_INT#_LS</text>
<text x="357.1" y="167.5">PHY1_INT#</text>
<text x="376.7" y="167.1">[9]</text>
<text x="71.7" y="171.1">+2.5V_PHY</text>
<text x="250.2" y="170.1">[4]</text>
<text x="250.2" y="172.7">[4]</text>
<text x="257.8" y="170">PHY1_RESET#_LS</text>
<text x="261.2" y="172.6">PHY1_MDC_LS</text>
<text x="357.1" y="172.6">PHY1_MDC</text>
<text x="357.1" y="170">PHY1_RESET#</text>
<text x="376.7" y="172.2">[9]</text>
<text x="376.7" y="169.6">[9]</text>
<text x="47" y="178.8">[9]</text>
<text x="56.1" y="178.7">PHY1_LED_RX</text>
<text x="250.2" y="175.2">[4]</text>
<text x="260.2" y="175.1">PHY1_MDIO_LS</text>
<text x="357.1" y="175.1">PHY1_MDIO</text>
<text x="376.7" y="174.7">[9]</text>
<text x="83.4" y="181.5">+2.5V_PHY</text>
<text x="109.2" y="191.6">GND</text>
<text x="136.1" y="195.4">PHY1_LED_LINK10</text>
<text x="161.8" y="195">[9]</text>
<text x="157" y="206.2">[9]</text>
<text x="157" y="208.7">[9]</text>
<text x="162.6" y="206.4">PHY1_LED_DUPLEX</text>
<text x="162.6" y="209.2">PHY1_LED_LINK10</text>
<text x="255.1" y="206.6">+2.5V_PHY</text>
<text x="52.9" y="215.8">+2.5V</text>
<text x="75.7" y="215.8">+2.5V_PHY</text>
<text x="157" y="211.3">[9]</text>
<text x="157" y="213.8">[9] PHY1_LED_LINK1000</text>
<text x="162.3" y="211.7">PHY1_LED_LINK100</text>
<text x="157" y="216.4">[9]</text>
<text x="157" y="218.6">[9]</text>
<text x="167.4" y="216.8">PHY1_LED_RX</text>
<text x="167.9" y="219.1">PHY1_LED_TX</text>
<text x="83.8" y="239.9">GND</text>
<text x="52.9" y="247.5">+1.2V</text>
<text x="75.7" y="247.5">+1.2V_PHY</text>
</g>
<g font-size="2.3" fill="#000080">
<text x="59.7" y="51">R5</text>
<text x="69.9" y="51">R6</text>
<text x="53.3" y="54.5">4.75K</text>
<text x="68.6" y="54.5">4.75K</text>
<text x="362.8" y="63.4">J14</text>
<text x="275.4" y="109.2">R143</text>
<text x="276.2" y="111.9">47R</text>
<text x="285.1" y="109.2">R144 R145</text>
<text x="285.6" y="111.9">47R</text>
<text x="291.5" y="111.9">47R</text>
<text x="300.3" y="109.2">R146 R147</text>
<text x="300.9" y="111.9">47R</text>
<text x="306.7" y="111.9">47R</text>
<text x="315.6" y="109.2">R148 R149</text>
<text x="316.1" y="111.9">47R</text>
<text x="321.9" y="111.9">47R</text>
<text x="330.8" y="109.2">R150</text>
<text x="331.3" y="111.9">47R</text>
<text x="276.3" y="114.5">C70</text>
<text x="291.5" y="114.5">C71</text>
<text x="306.8" y="114.5">C72</text>
<text x="322" y="114.5">C73</text>
<text x="354.3" y="114.2">HFJ11-1G01E</text>
<text x="273.6" y="120.5">0.01uF</text>
<text x="288.9" y="120.5">0.01uF</text>
<text x="304.1" y="120.5">0.01uF</text>
<text x="319.4" y="120.5">0.01uF</text>
<text x="42.5" y="126.9">RN11-A</text>
<text x="57.4" y="126.4">4.7K</text>
<text x="184.3" y="137">R204</text>
<text x="241.4" y="137.4">C254</text>
<text x="43.1" y="139.6">RN9-A</text>
<text x="57.4" y="139.1">4.7K</text>
<text x="184.4" y="139.1">4.99K</text>
<text x="210.9" y="142.1">R165</text>
<text x="242.1" y="140.3">0.47uF</text>
<text x="242.2" y="142.9">6.3V</text>
<text x="42.5" y="149.7">RN10-A</text>
<text x="57.4" y="149.3">4.7K</text>
<text x="211.1" y="144.2">33R 3</text>
<text x="222.2" y="149.7">X12</text>
<text x="221.5" y="151.8">25Mhz</text>
<text x="331.4" y="152.9">TXS0108RGYR</text>
<text x="331.6" y="150.2">U52</text>
<text x="89" y="167.5">R176</text>
<text x="99.1" y="167.8">0R</text>
<text x="142.2" y="173.8">4.7K</text>
<text x="143.5" y="170.4">R4</text>
<text x="153.5" y="173.1">U28</text>
<text x="153.2" y="175.5">M88E1111-96-BCC</text>
<text x="97.9" y="182.3">R202</text>
<text x="98" y="185">NC</text>
<text x="119.5" y="185.6">R168</text>
<text x="81.4" y="189.4">R166</text>
<text x="81.8" y="191.9">NC</text>
<text x="119.4" y="189.1">0R</text>
<text x="81.4" y="202.1">R167</text>
<text x="81.5" y="204.8">NC</text>
<text x="214.5" y="205.6">D3</text>
<text x="214.5" y="208.1">D4</text>
<text x="226.9" y="207.4">R138150R</text>
<text x="226.9" y="209.9">R139150R</text>
<text x="227.5" y="204.8">R27</text>
<text x="232.2" y="204.4">150R</text>
<text x="214.5" y="210.7">D5</text>
<text x="214.5" y="213.2">D6</text>
<text x="214.5" y="215.8">D7</text>
<text x="226.9" y="212.5">R140150R</text>
<text x="226.9" y="215">R141150R</text>
<text x="214.5" y="218.3">D8</text>
<text x="226.9" y="217.5">R142150R</text>
<text x="64.3" y="222.6">FB9</text>
<text x="70.3" y="222.2">60R</text>
<text x="73.8" y="232.8">100uF</text>
<text x="73.8" y="229.8">C86</text>
<text x="87.1" y="228.8">C90</text>
<text x="87.3" y="231.8">4.7uF</text>
<text x="97.2" y="228.8">C91</text>
<text x="97.4" y="231.8">4.7uF</text>
<text x="107.4" y="228.8">C92</text>
<text x="107.5" y="231.8">0.47uF</text>
<text x="117.5" y="228.8">C87</text>
<text x="117.7" y="231.8">0.47uF</text>
<text x="127.7" y="228.8">C84</text>
<text x="127.8" y="231.8">0.47uF</text>
<text x="137.9" y="228.8">C85</text>
<text x="138" y="231.8">0.47uF</text>
<text x="74" y="235.3">6.3V</text>
<text x="87.2" y="234.3">6.3V</text>
<text x="97.4" y="234.3">6.3V</text>
<text x="107.6" y="234.3">6.3V</text>
<text x="117.7" y="234.3">6.3V</text>
<text x="127.9" y="234.3">6.3V</text>
<text x="138" y="234.3">6.3V</text>
<text x="63.7" y="254.4">FB10</text>
<text x="70.3" y="253.9">60R</text>
<text x="73.3" y="261.6">C151</text>
<text x="84.5" y="260.6">C88</text>
<text x="84.7" y="263.5">4.7uF</text>
<text x="94.1" y="260.6">C148</text>
<text x="94.9" y="263.5">4.7uF</text>
<text x="104.2" y="260.6">C150</text>
<text x="105" y="263.5">0.47uF</text>
<text x="114.4" y="260.6">C149</text>
<text x="115.1" y="263.5">0.47uF</text>
<text x="125.2" y="260.6">C89</text>
<text x="125.3" y="263.5">0.47uF</text>
<text x="73.8" y="264.5">100uF</text>
<text x="74" y="267.1">6.3V</text>
<text x="84.7" y="266.1">6.3V</text>
<text x="94.9" y="266.1">6.3V</text>
<text x="105" y="266.1">6.3V</text>
<text x="115.2" y="266.1">6.3V</text>
<text x="125.3" y="266.1">6.3V</text>
</g>
</svg>
